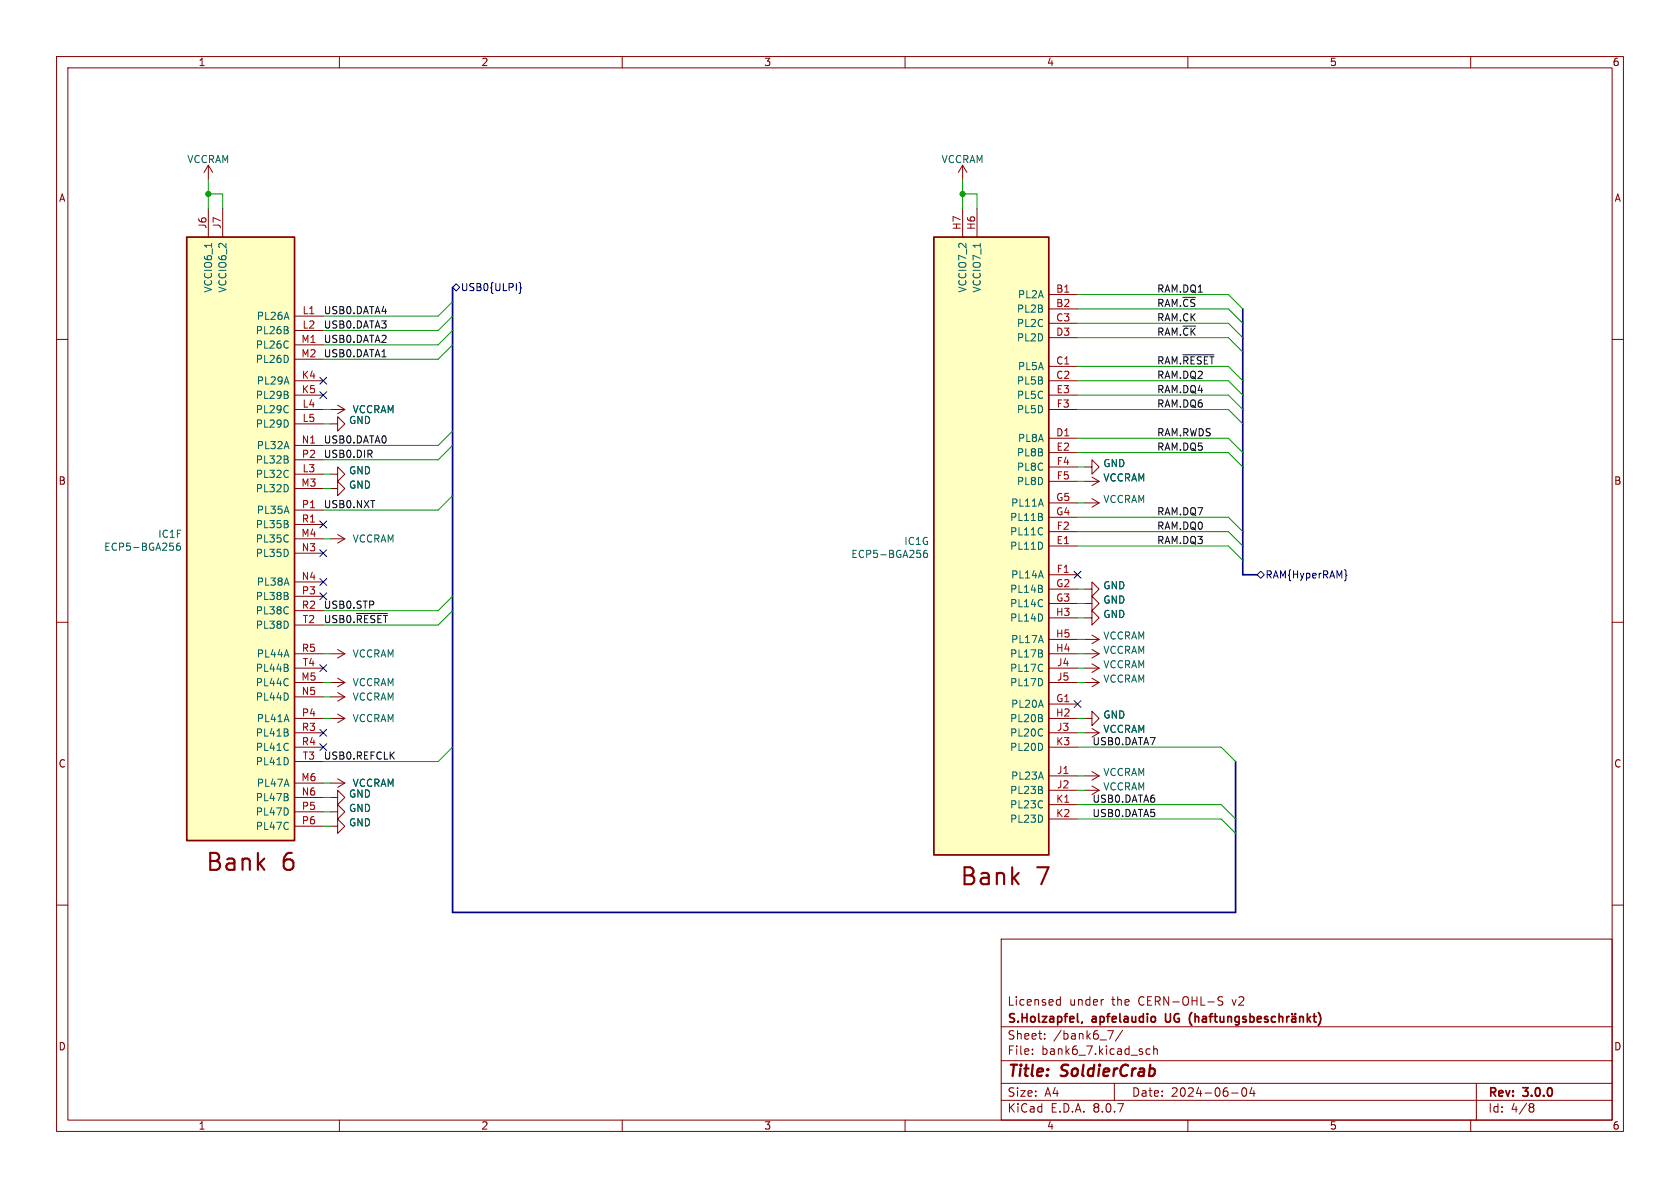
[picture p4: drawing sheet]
<svg xmlns="http://www.w3.org/2000/svg" width="297mm" height="210mm" viewBox="0 0 297 210" stroke-linecap="round" stroke-linejoin="round" font-family="sans-serif">
<g fill="none" stroke="#840000" stroke-width=".18">
<path d="M10 10h277v190h-277zM12 12h273v186h-273zM60 10v2M110 10v2M160 10v2M210 10v2M260 10v2M10 60h2M285 60h2M191.8 88.9h2.5M193 88.1l1.3 .8M194.3 88.9l-1.3 .8"/>
<path d="M10 110h2M191.8 115.6h2.5M193 114.8l1.3 .8M194.3 115.6l-1.3 .7M285 110h2M58.4 123.2h2.6M59.7 122.4l1.3 .8M61 123.2l-1.3 .8M58.4 143.5h1.3v-1.3l1.3 1.3-1.3 1.3v-1.3M10 160h2M177 166h108v32h-108zM186.9 177.6h.6"/>
<path d="M186.9 176.8h.6M187.5 176.2v1.5M195 176.7h.1M216.2 176.3l-.6-.1-.2 .1v.5l.6 .3 .2 .3-.3 .3-.6-.1M285 160h2M60 198v2M110 198v2M160 198v2M177 194.5h108M177 191.5h108M177 187.5h108M177 181.5h108"/>
<path d="M182.5 186.3v.1M182.5 185.5v.1M184.7 183.6v.1M184.7 182.8v.1M196.8 182.2l-.6 1.5M197 191.5v3M198.5 182.1l-1.3 2M203.3 185.5l-.4-.1-.3 .3v.4l.1 .2h.6M204 185.5l.2-.1 .3 .1 .1 .9M204 184.9v1.5M210 198v2M217.7 193.2h1.2"/>
<path d="M219.7 192.4l.2-.1a.81 .81 0 0 1 .6 .6 .81 .81 0 0 1-.3 .8l-.2 .1a.81 .81 0 0 1-.3-1.4zM221.3 192.2l-.3 1.1h.9M221.7 192.8v1M260 198v2M261 191.5v6.5M270.6 195.1l.4 .1 .2 .2-.3 .3M270.6 195.7h.3M270.9 195.7l.2 .2 .1 .4-.2 .2-.4 .1"/>
</g>
<g fill="none" stroke="#840000" stroke-width=".3">
<path d="M190.5 179.2v1.3l.2 .2M206.1 179.2v1.3M210.7 179l-.3 .4M211.3 179.2v1.5M211.3 179.8l.2-.1 .3 .1 .1 .9M212.6 179.8h.6l.1 .9M213.8 179.7h.5M214.3 179.2l-.3 .2v1.3M214.6 179.7h.6M214.8 179.2v1.3l.4 .2M215.7 179.7l.1 .9 .3 .1 .2-.2M216.3 179.7v1"/>
<path d="M217.1 179.8l.2-.1 .3 .1 .1 .9M217.1 179.7v1M219.1 179.8l-.5-.1-.3 .3v.4l.2 .2h.6M219.1 179.7v1.2l-.3 .3-.4-.1M220.3 179.8l-.4-.1-.2 .2 .1 .2 .5 .2v.3h-.6M221 179.8l.4-.1 .3 .3v.4l-.1 .2h-.6M221 179.2v1.5M224.1 179.8l-.3-.1-.2 .2v.2l.5 .2v.3h-.5M225.5 179.8l-.4-.1-.3 .3v.4l.1 .2h.6M226.1 179.8l.2-.1 .4 .1 .1 .9M226.1 179.2v1.5M227.5 179.7v1"/>
<path d="M227.9 179.7l-.3 .1-.1 .2M228.4 179.8h.6l.1 .9M228.4 179.2v.1M229 179.2v.1M229.8 179.8l.2-.1 .3 .1 .1 .9M229.8 179.7v1M231.1 179.2v1.5M231.7 179.7l-.6 .6M232.1 179.7h.6M232.3 179.2v1.3l.4 .2M233.1 179a1.72 1.72 0 0 1 0 2.3M191.3 180.6l-.1 .3"/>
<path d="M210.4 180.8l.3 .5M213.3 180l-.5 .1a.29 .29 0 0 0-.3 .3 .29 .29 0 0 0 .3 .3l.5-.1M222.3 180.2l.7-.2-.1-.2-.4-.1-.2 .2v.7h.6M229.1 180l-.5 .1a.29 .29 0 0 0-.3 .3 .29 .29 0 0 0 .3 .3l.5-.1M231.3 180.1l.4 .6"/>
</g>
<path d="M33 41.9h19.1v106.7h-19.1z" fill="#ffffc2"/>
<path d="M33 41.9h19.1v106.7h-19.1z" fill="none" stroke="#840000" stroke-width=".3"/>
<g fill="none" stroke="#840000" stroke-width=".18">
<path d="M36.8 36.8v5.1M39.4 36.8v5.1M170.2 29.2l-.8 1.3M170.2 29.2v2.6M170.2 29.2l.7 1.3M52.1 55.9h5M52.1 58.4h5M52.1 67.3h5M52.1 69.9h5M52.1 72.4h5M52.1 74.9h5M52.1 61h5"/>
<path d="M52.1 63.5h5M52.1 78.7h5M58.4 74.9h1.3v-1.2l1.3 1.2-1.3 1.3v-1.3M58.4 72.4h2.6M59.7 71.6l1.3 .8M61 72.4l-1.3 .8M52.1 83.8h5M52.1 86.4h5M52.1 95.3h5M52.1 97.8h5M52.1 90.2h5M52.1 81.3h5"/>
<path d="M52.1 92.7h5M191.8 85.1h2.5M193 84.3l1.3 .8M194.3 85.1l-1.3 .8M52.1 102.9h5M52.1 105.4h5M52.1 108h5M52.1 115.6h5M52.1 110.5h5M52.1 118.1h5M59.7 119.9l1.3 .8M191.8 106.7h1.2v-1.3l1.3 1.3-1.3 1.3v-1.3"/>
<path d="M191.8 104.1h1.2v-1.2l1.3 1.2-1.3 1.3v-1.3M191.8 109.2h1.2v-1.2l1.3 1.2-1.3 1.3v-1.3M191.8 118.1h2.5M191.8 113h2.5M193 117.3l1.3 .8M193 112.3l1.3 .7M193 119.9l1.3 .8M194.3 118.1l-1.3 .8M194.3 113l-1.3 .8M52.1 120.7h5M52.1 138.4h5M52.1 123.2h5"/>
<path d="M52.1 127h5M52.1 129.5h5M52.1 132.1h5M52.1 134.6h5M58.4 120.7h2.6M58.4 138.4h2.6M58.4 127h2.6M59.7 126.2l1.3 .8M59.7 137.7l1.3 .7M61 127l-1.3 .8M61 138.4l-1.3 .8M61 120.7l-1.3 .7"/>
<path d="M191.8 127h1.2v-1.3l1.3 1.3-1.3 1.3v-1.3M191.8 120.7h2.5M191.8 129.5h2.5M191.8 137.2h2.5M191.8 139.7h2.5M193 136.4l1.3 .8M193 138.9l1.3 .8M193 128.8l1.3 .7M194.3 137.2l-1.3 .7M194.3 139.7l-1.3 .8M194.3 120.7l-1.3 .7M194.3 129.5l-1.3 .8"/>
<path d="M52.1 141h5M52.1 143.5h5M52.1 146.1h5M58.4 141h1.3v-1.3l1.3 1.3-1.3 1.2v-1.2M58.4 146.1h1.3v-1.3l1.3 1.3-1.3 1.2v-1.2"/>
</g>
<path d="M31.8 96l-.4 .1a.86 .86 0 0 0 0 1.2l.4-.1 .1-.5-.2-.2h-.3l-.2 .2" fill="none" stroke="#006464" stroke-width=".18"/>
<path d="M165.1 41.9h20.3v109.2h-20.3z" fill="#ffffc2"/>
<path d="M165.1 41.9h20.3v109.2h-20.3z" fill="none" stroke="#840000" stroke-width=".3"/>
<g fill="none" stroke="#840000" stroke-width=".18">
<path d="M36.8 29.2l-.7 1.3M36.8 29.2v2.6M36.8 29.2l.8 1.3M170.2 36.8v5.1M172.7 36.8v5.1M185.4 52.1h5.1M185.4 54.6h5.1M185.4 57.2h5.1M185.4 59.7h5.1M185.4 64.8h5.1M185.4 67.3h5.1M185.4 77.5h5.1"/>
<path d="M185.4 69.9h5.1M185.4 72.4h5.1M58.4 83.8h1.3v-1.2l1.3 1.2-1.3 1.3v-1.3M58.4 86.4h1.3v-1.3l1.3 1.3-1.3 1.2v-1.2M58.4 95.3h2.6M59.7 94.5l1.3 .8M61 95.3l-1.3 .7M185.4 96.5h5.1M185.4 80h5.1M185.4 94h5.1M185.4 82.6h5.1M185.4 85.1h5.1"/>
<path d="M185.4 91.4h5.1M185.4 88.9h5.1M191.8 82.6h1.2v-1.3l1.3 1.3-1.3 1.2v-1.2M58.4 115.6h2.6M59.7 114.8l1.3 .8M61 115.6l-1.3 .7M185.4 101.6h5.1M185.4 104.1h5.1M185.4 106.7h5.1M185.4 109.2h5.1M185.4 115.6h5.1M185.4 113h5.1"/>
<path d="M185.4 118.1h5.1M185.4 124.5h5.1M185.4 127h5.1M185.4 137.2h5.1M185.4 139.7h5.1M185.4 129.5h5.1M185.4 120.7h5.1M185.4 132.1h5.1M185.4 142.2h5.1M185.4 144.8h5.1"/>
</g>
<path d="M163.9 97.3h-.4a.86 .86 0 0 0 0 1.2l.4-.1 .1-.4-.3-.2h-.2l-.2 .2" fill="none" stroke="#006464" stroke-width=".18"/>
<g fill="none" stroke="#000084" stroke-width=".18">
<path d="M80 50.8l.6-.6 .7 .6-.7 .6zM91.8 49.9l.2 .2v.6l.2 .2-.2 .2v.6l-.2 .2M56.5 69.2l1.3 1.3M56.5 66.7l1.3 1.2M57.8 69.2l-1.3 1.3M57.8 66.7l-1.3 1.2M56.5 97.2l1.3 1.2M56.5 92.1l1.3 1.2M57.8 97.2l-1.3 1.2M57.8 92.1l-1.3 1.2M56.5 104.8l1.3 1.2M56.5 102.3l1.3 1.2"/>
<path d="M56.5 117.5l1.3 1.2M57.8 104.8l-1.3 1.2M57.8 102.3l-1.3 1.2M57.8 117.5l-1.3 1.2M189.9 101l1.2 1.2M191.1 101l-1.2 1.2M222.2 101.6l.7-.6 .6 .6-.6 .6zM237.9 100.8v.7l.2 .2-.2 .2v.7M56.5 128.9l1.3 1.2M56.5 131.5l1.3 1.2M57.8 128.9l-1.3 1.2M57.8 131.5l-1.3 1.2"/>
<path d="M189.9 123.9l1.2 1.2M191.1 123.9l-1.2 1.2"/>
</g>
<path d="M67.5 63.1h.8M209.1 62.7h5.5M63 108.4h5.5" fill="none" stroke="#0f0f0f" stroke-width=".18"/>
<path d="M80 50.8v110.5h138.4v-26.7M219.7 54.6v47h2.5" fill="none" stroke="#000084" stroke-width=".3"/>
<g fill="none" stroke="#009600" stroke-width=".18">
<path d="M36.8 31.8v5M36.8 34.3h2.6v2.5M170.2 31.8v5M170.2 34.3h2.5v2.5M80 58.4l-2.5 2.6h-20.4M80 55.9l-2.5 2.5h-20.4M80 53.3l-2.5 2.6h-20.4M190.5 52.1h26.7l2.5 2.5M190.5 54.6h26.7l2.5 2.6M190.5 59.7h26.7l2.5 2.5M190.5 57.2h26.7l2.5 2.5M57.1 74.9h1.3"/>
<path d="M57.1 72.4h1.3M80 61l-2.5 2.5h-20.4M80 76.2l-2.5 2.5h-20.4M80 78.7l-2.5 2.6h-20.4M190.5 69.9h26.7l2.5 2.5M190.5 64.8h26.7l2.5 2.5M190.5 72.4h26.7l2.5 2.5M190.5 67.3h26.7l2.5 2.6M190.5 77.5h26.7l2.5 2.5M57.1 95.3h1.3M57.1 83.8h1.3M57.1 86.4h1.3"/>
<path d="M80 87.6l-2.5 2.6h-20.4M190.5 82.6h1.3M190.5 88.9h1.3M190.5 91.4h26.7l2.5 2.6M190.5 94h26.7l2.5 2.5M190.5 80h26.7l2.5 2.6M190.5 96.5h26.7l2.5 2.6M190.5 85.1h1.3M57.1 115.6h1.3M80 108l-2.5 2.5h-20.4M80 105.4l-2.5 2.6h-20.4M190.5 115.6h1.3"/>
<path d="M190.5 104.1h1.3M190.5 109.2h1.3M190.5 113h1.3M190.5 106.7h1.3M190.5 118.1h1.3M57.1 127h1.3M57.1 120.7h1.3M57.1 123.2h1.3M57.1 138.4h1.3M80 132.1l-2.5 2.5h-20.4M190.5 127h1.3M190.5 120.7h1.3"/>
<path d="M190.5 139.7h1.3M190.5 129.5h1.3M190.5 137.2h1.3M190.5 132.1h25.4l2.5 2.5M57.1 143.5h1.3M57.1 146.1h1.3M57.1 141h1.3M190.5 142.2h25.4l2.5 2.6M190.5 144.8h25.4l2.5 2.5"/>
</g>
<g fill="#009600" stroke="#009600" stroke-width=".18">
<circle cx="36.8" cy="34.3" r=".46"/>
<circle cx="170.2" cy="34.3" r=".46"/>
</g>
<g font-size="4.2" fill="#840000">
<text x="36.2" y="154.5">Bank</text>
<text x="49.9" y="154.5">6</text>
<text x="169.5" y="157">Bank</text>
<text x="183.2" y="157">7</text>
</g>
<g font-size="2.8" fill="#840000">
<text x="178" y="190.9">Title:</text>
<text x="187.7" y="190.9">SoldierCrab</text>
</g>
<g font-size="2.1" fill="#840000">
<text x="178" y="178">Licensed</text>
<text x="189" y="178">under</text>
<text x="196.6" y="178">the</text>
<text x="201.4" y="178">CERN-OHL-S</text>
<text x="218.1" y="178">v2</text>
<text x="178" y="184">Sheet:</text>
<text x="178" y="181.2">S.Holzapfel,</text>
<text x="186.2" y="184">/bank6_7/</text>
<text x="193.2" y="181.2">apfelaudio</text>
<text x="206.7" y="181.2">UG</text>
<text x="178" y="186.7">File:</text>
<text x="184.1" y="186.7">bank6_7.kicad_sch</text>
<text x="178" y="196.9">KiCad</text>
<text x="178" y="194.1">Size:</text>
<text x="184.7" y="194.1">A4</text>
<text x="185.7" y="196.9">E.D.A.</text>
<text x="193.3" y="196.9">8.0.7</text>
<text x="200" y="194.1">Date:</text>
<text x="207" y="194.1">2024-06-04</text>
<text x="263" y="194.3">Rev:</text>
<text x="263" y="196.9">Id:</text>
<text x="267.1" y="196.9">4/8</text>
<text x="269.4" y="194.3">3.0.0</text>
</g>
<g font-size="1.8" fill="#840000">
<text x="35" y="11.9">1</text>
<text x="85" y="11.9">2</text>
<text x="135" y="11.9">3</text>
<text x="185" y="11.9">4</text>
<text x="235" y="11.9">5</text>
<text x="285" y="11.9">6</text>
<text x="10.3" y="35.9">A</text>
<text x="285.3" y="35.9">A</text>
<text x="10.3" y="85.9">B</text>
<text x="285.3" y="85.9">B</text>
<text x="10.3" y="135.9">C</text>
<text x="285.3" y="135.9">C</text>
<text x="10.3" y="185.9">D</text>
<text x="285.3" y="185.9">D</text>
<text x="35" y="199.9">1</text>
<text x="85" y="199.9">2</text>
<text x="135" y="199.9">3</text>
<text x="185" y="199.9">4</text>
<text x="235" y="199.9">5</text>
<text x="285" y="199.9">6</text>
</g>
<g font-size="1.8" fill="#006464">
<text x="33" y="29">VCCRAM</text>
<text x="166.4" y="29">VCCRAM</text>
<text x="37.7" y="51.8" transform="rotate(-90 37.7 51.8)">VCCIO6_1</text>
<text x="40.2" y="51.8" transform="rotate(-90 40.2 51.8)">VCCIO6_2</text>
<text x="171" y="51.8" transform="rotate(-90 171 51.8)">VCCIO7_2</text>
<text x="173.6" y="51.8" transform="rotate(-90 173.6 51.8)">VCCIO7_1</text>
<text x="179.9" y="52.9">PL2A</text>
<text x="45.1" y="59.3">PL26B</text>
<text x="45.3" y="56.7">PL26A</text>
<text x="179.7" y="55.5">PL2B</text>
<text x="179.7" y="58">PL2C</text>
<text x="45.1" y="61.8">PL26C</text>
<text x="45.1" y="64.4">PL26D</text>
<text x="179.7" y="60.6">PL2D</text>
<text x="179.9" y="65.6">PL5A</text>
<text x="45.1" y="70.7">PL29B</text>
<text x="45.3" y="68.2">PL29A</text>
<text x="179.7" y="68.2">PL5B</text>
<text x="179.7" y="70.7">PL5C</text>
<text x="45.1" y="73.3">PL29C</text>
<text x="45.1" y="75.8">PL29D</text>
<text x="61.6" y="75.2">GND</text>
<text x="62.2" y="73.3">VCCRAM</text>
<text x="179.7" y="73.3">PL5D</text>
<text x="45.1" y="82.1">PL32B</text>
<text x="45.3" y="79.6">PL32A</text>
<text x="179.7" y="80.9">PL8B</text>
<text x="179.7" y="83.4">PL8C</text>
<text x="179.9" y="78.3">PL8A</text>
<text x="195" y="82.8">GND</text>
<text x="45.1" y="84.7">PL32C</text>
<text x="45.1" y="87.2">PL32D</text>
<text x="61.6" y="84">GND</text>
<text x="61.6" y="86.6">GND</text>
<text x="178.6" y="89.8">PL11A</text>
<text x="179.7" y="86">PL8D</text>
<text x="195" y="89.1">VCCRAM</text>
<text x="195" y="85.3">VCCRAM</text>
<text x="27.9" y="95.3">IC1F</text>
<text x="45.1" y="93.6">PL35B</text>
<text x="45.3" y="91">PL35A</text>
<text x="178.5" y="94.8">PL11C</text>
<text x="178.5" y="92.3">PL11B</text>
<text x="18.3" y="97.6">ECP5-BGA256</text>
<text x="45.1" y="96.1">PL35C</text>
<text x="45.1" y="98.7">PL35D</text>
<text x="62.2" y="96.1">VCCRAM</text>
<text x="150.4" y="98.8">ECP5-BGA256</text>
<text x="159.8" y="96.5">IC1G</text>
<text x="178.5" y="97.4">PL11D</text>
<text x="45.1" y="106.3">PL38B</text>
<text x="45.3" y="103.7">PL38A</text>
<text x="178.5" y="105">PL14B</text>
<text x="178.5" y="107.5">PL14C</text>
<text x="178.6" y="102.5">PL14A</text>
<text x="195" y="106.9">GND</text>
<text x="195" y="104.4">GND</text>
<text x="45.1" y="108.8">PL38C</text>
<text x="45.1" y="111.4">PL38D</text>
<text x="178.5" y="110.1">PL14D</text>
<text x="178.6" y="113.9">PL17A</text>
<text x="195" y="109.4">GND</text>
<text x="195" y="113.3">VCCRAM</text>
<text x="45.1" y="119">PL44B</text>
<text x="45.3" y="116.4">PL44A</text>
<text x="62.2" y="116.4">VCCRAM</text>
<text x="178.5" y="116.4">PL17B</text>
<text x="178.5" y="119">PL17C</text>
<text x="195" y="115.8">VCCRAM</text>
<text x="195" y="118.3">VCCRAM</text>
<text x="45.1" y="121.5">PL44C</text>
<text x="45.1" y="124.1">PL44D</text>
<text x="62.2" y="124.1">VCCRAM</text>
<text x="62.2" y="121.5">VCCRAM</text>
<text x="178.5" y="121.5">PL17D</text>
<text x="178.6" y="125.3">PL20A</text>
<text x="195" y="120.9">VCCRAM</text>
<text x="45.1" y="130.4">PL41B</text>
<text x="45.3" y="127.9">PL41A</text>
<text x="62.2" y="127.9">VCCRAM</text>
<text x="178.5" y="127.9">PL20B</text>
<text x="178.5" y="130.4">PL20C</text>
<text x="195" y="127.2">GND</text>
<text x="195" y="129.8">VCCRAM</text>
<text x="45.1" y="132.9">PL41C</text>
<text x="45.1" y="135.5">PL41D</text>
<text x="178.5" y="132.9">PL20D</text>
<text x="195" y="137.4">VCCRAM</text>
<text x="45.1" y="141.8">PL47B</text>
<text x="45.3" y="139.3">PL47A</text>
<text x="61.6" y="143.7">GND</text>
<text x="61.6" y="141.2">GND</text>
<text x="62.2" y="139.3">VCCRAM</text>
<text x="178.5" y="140.6">PL23B</text>
<text x="178.5" y="143.1">PL23C</text>
<text x="178.6" y="138">PL23A</text>
<text x="45.1" y="144.4">PL47D</text>
<text x="45.1" y="146.9">PL47C</text>
<text x="61.6" y="146.3">GND</text>
<text x="178.5" y="145.6">PL23D</text>
</g>
<g font-size="1.8" fill="#a90000">
<text x="36.6" y="40.6" transform="rotate(-90 36.6 40.6)">J6</text>
<text x="39.1" y="40.6" transform="rotate(-90 39.1 40.6)">J7</text>
<text x="169.9" y="40.7" transform="rotate(-90 169.9 40.7)">H7</text>
<text x="172.5" y="40.7" transform="rotate(-90 172.5 40.7)">H6</text>
<text x="186.6" y="51.8">B1</text>
<text x="53.4" y="55.6">L1</text>
<text x="53.4" y="58.2">L2</text>
<text x="186.6" y="54.4">B2</text>
<text x="186.6" y="56.9">C3</text>
<text x="186.6" y="59.4">D3</text>
<text x="53.2" y="60.7">M1</text>
<text x="53.2" y="63.2">M2</text>
<text x="186.6" y="64.5">C1</text>
<text x="53.3" y="67.1">K4</text>
<text x="53.3" y="69.6">K5</text>
<text x="186.6" y="67.1">C2</text>
<text x="186.7" y="69.6">E3</text>
<text x="53.4" y="72.1">L4</text>
<text x="53.4" y="74.7">L5</text>
<text x="186.6" y="77.2">D1</text>
<text x="186.7" y="72.1">F3</text>
<text x="53.2" y="78.5">N1</text>
<text x="53.3" y="81">P2</text>
<text x="53.4" y="83.6">L3</text>
<text x="186.7" y="79.8">E2</text>
<text x="186.7" y="82.3">F4</text>
<text x="53.2" y="86.1">M3</text>
<text x="53.3" y="89.9">P1</text>
<text x="186.6" y="88.6">G5</text>
<text x="186.7" y="84.8">F5</text>
<text x="53.2" y="95">M4</text>
<text x="53.3" y="92.5">R1</text>
<text x="186.6" y="91.2">G4</text>
<text x="186.7" y="93.7">F2</text>
<text x="53.2" y="97.5">N3</text>
<text x="186.7" y="96.3">E1</text>
<text x="186.7" y="101.3">F1</text>
<text x="53.2" y="102.6">N4</text>
<text x="53.3" y="105.2">P3</text>
<text x="53.3" y="107.7">R2</text>
<text x="186.6" y="103.9">G2</text>
<text x="186.6" y="106.4">G3</text>
<text x="53.4" y="110.2">T2</text>
<text x="186.6" y="109">H3</text>
<text x="186.6" y="112.8">H5</text>
<text x="53.3" y="115.3">R5</text>
<text x="53.4" y="117.9">T4</text>
<text x="186.6" y="115.3">H4</text>
<text x="186.8" y="117.9">J4</text>
<text x="53.2" y="120.4">M5</text>
<text x="53.2" y="122.9">N5</text>
<text x="186.6" y="124.2">G1</text>
<text x="186.8" y="120.4">J5</text>
<text x="53.3" y="126.7">P4</text>
<text x="53.3" y="129.3">R3</text>
<text x="53.3" y="131.8">R4</text>
<text x="186.6" y="126.7">H2</text>
<text x="186.6" y="131.8">K3</text>
<text x="186.8" y="129.3">J3</text>
<text x="53.4" y="134.4">T3</text>
<text x="186.8" y="136.9">J1</text>
<text x="53.2" y="138.2">M6</text>
<text x="53.2" y="140.7">N6</text>
<text x="53.3" y="143.3">P5</text>
<text x="186.6" y="142">K1</text>
<text x="186.8" y="139.4">J2</text>
<text x="53.3" y="145.8">P6</text>
<text x="186.6" y="144.5">K2</text>
</g>
<g font-size="1.8" fill="#000084">
<text x="81.4" y="51.7">USB0{ULPI}</text>
<text x="223.6" y="102.5">RAM{HyperRAM}</text>
</g>
<g font-size="1.8" fill="#0f0f0f">
<text x="204.5" y="51.8">RAM.DQ1</text>
<text x="57.1" y="55.6">USB0.DATA4</text>
<text x="57.1" y="58.2">USB0.DATA3</text>
<text x="204.5" y="56.9">RAM.CK</text>
<text x="204.5" y="59.4">RAM.~{CK}</text>
<text x="204.5" y="54.3">RAM.~{CS}</text>
<text x="57.1" y="63.2">USB0.DATA1</text>
<text x="57.1" y="60.7">USB0.DATA2</text>
<text x="204.5" y="64.5">RAM.~{RESET}</text>
<text x="204.5" y="67">RAM.DQ2</text>
<text x="204.5" y="69.6">RAM.DQ4</text>
<text x="204.5" y="77.2">RAM.RWDS</text>
<text x="204.5" y="72.1">RAM.DQ6</text>
<text x="57.1" y="81">USB0.DIR</text>
<text x="57.1" y="78.5">USB0.DATA0</text>
<text x="204.5" y="79.7">RAM.DQ5</text>
<text x="57.1" y="89.9">USB0.NXT</text>
<text x="204.5" y="93.7">RAM.DQ0</text>
<text x="204.5" y="91.2">RAM.DQ7</text>
<text x="204.5" y="96.3">RAM.DQ3</text>
<text x="57.1" y="107.7">USB0.STP</text>
<text x="57.1" y="110.2">USB0.~{RESET}</text>
<text x="193" y="131.8">USB0.DATA7</text>
<text x="57.1" y="134.4">USB0.REFCLK</text>
<text x="193" y="142">USB0.DATA6</text>
<text x="195" y="139.9">VCCRAM</text>
<text x="193" y="144.5">USB0.DATA5</text>
</g>
</svg>
